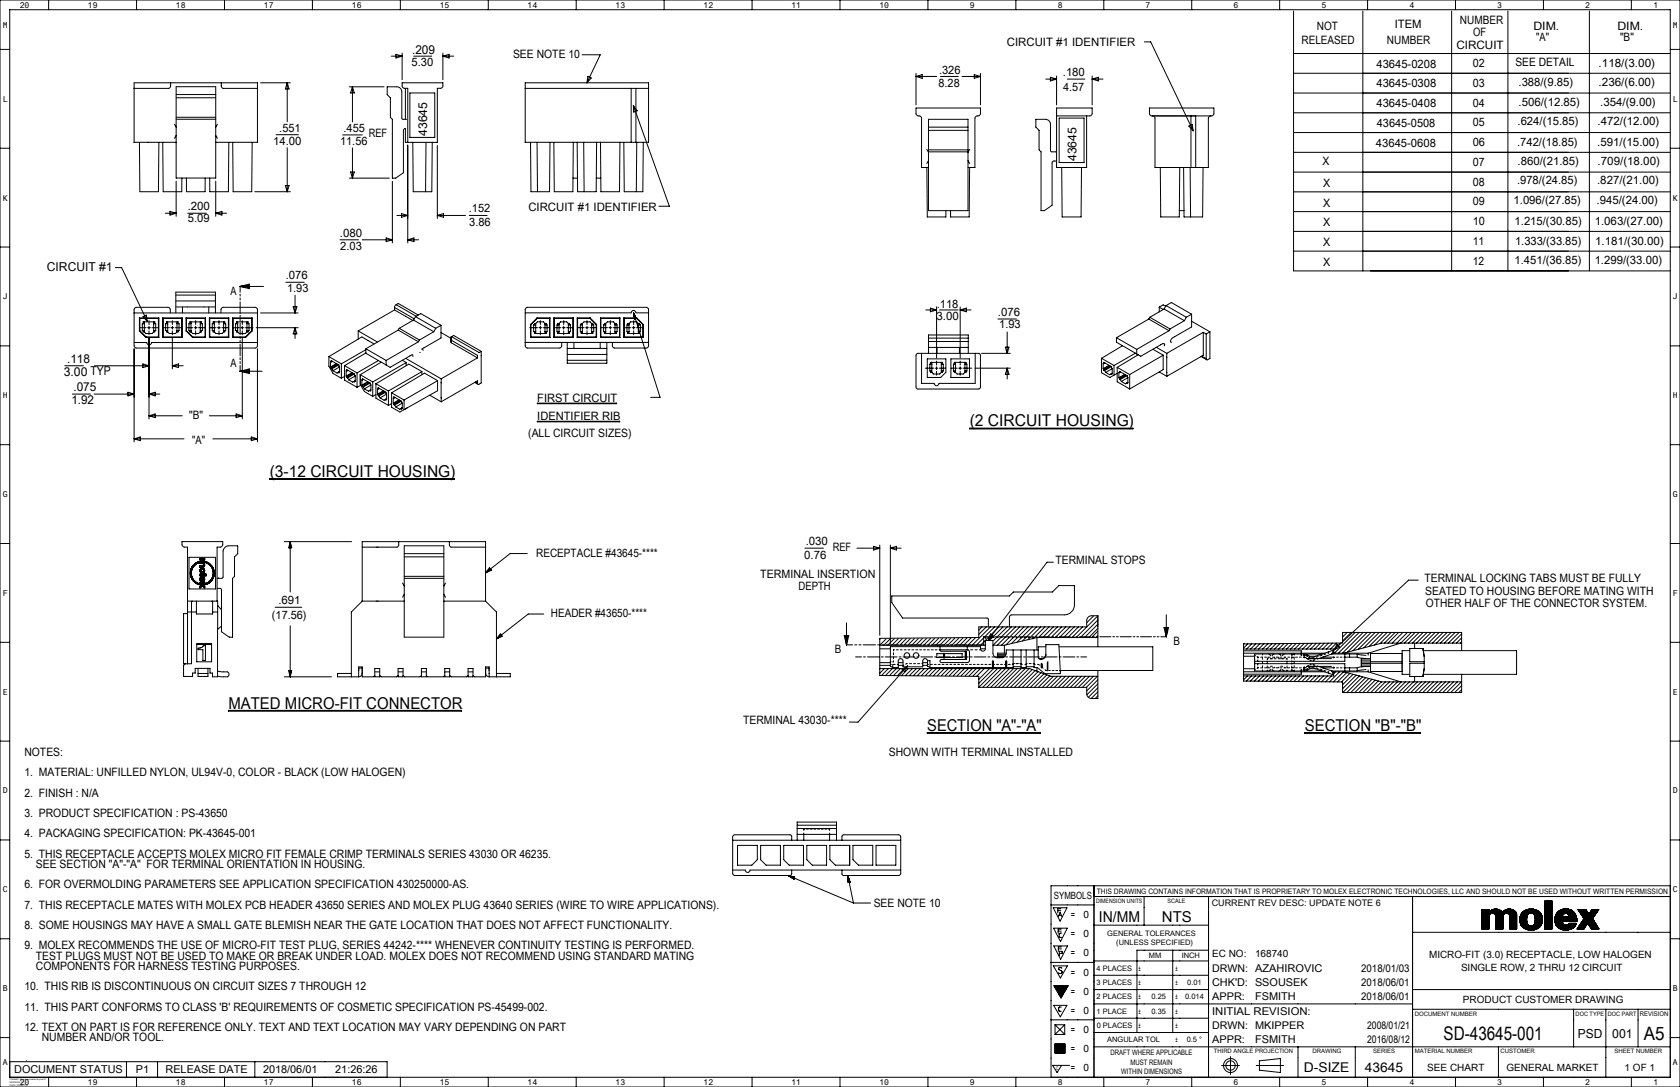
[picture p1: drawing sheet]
<svg xmlns="http://www.w3.org/2000/svg" width="864mm" height="559mm" viewBox="0 0 864 559" stroke-linecap="round" stroke-linejoin="round" font-family="sans-serif">
<g fill="none" stroke="#000" stroke-width=".51">
<path d="M0 0h864v559h-864zM25 0v5M70 0v5M115 0v5M161 0v5M206 0v5M251 0v5M296 0v5M341 0v5M387 0v5M432 0v5M477 0v5"/>
<path d="M522 0v5M567 0v5M613 0v5M658 0v5M703 0v5M748 0v5M793 0v5M839 0v5M5 5h854v549h-854zM665 6v133h194M701 6v133M746 6v133"/>
<path d="M775 6v133M817 6v133M0 25h5M201 29h6M204 28l3 1-3 1zM207 27v14M213 29h9M228 29h5M228 29l3-1v2zM228 27v14M299 28h10l-7 15M302 39l2 1-2 3z"/>
<path d="M471 38v16M471 39h11M471 39l3-1v2zM483 39h10M495 39h9M501 38l3 1-3 1zM504 38v16M540 40l3 1-3 1zM543 39v15M561 39v15M588 22h4l21 45M665 38h194"/>
<path d="M665 28h194M859 25h5M88 43v2h-1h-18M91 45h20v47h-20zM91 50h20M91 49h20M114 43v2h1h17M134 43h15M148 43v20M148 43l1 3h-2zM180 45h17M181 45l1 3h-2z"/>
<path d="M181 45v18M208 45v16M211 48h12v23h-12zM270 43h63v30h-63zM270 45h63M324 45v28M326 54l18 52h-5M326 54l2 3-2 1zM327 45v28M538 41h5M543 60h18v-1v-3h-18v30h16v-26M549 41h9"/>
<path d="M561 41h6M561 41l4-1v2zM591 56h33v2l-1 2h-31l-1-1zM593 60l1 1v25h27v-25l1-1M612 60v26M615 60v26M665 58h193M665 48h193M0 76h5M72 73v26h9l1-26M84 73v26h9v-7M90 64l1 1"/>
<path d="M91 73h-22v-30h63v30h-21M91 61h20M91 60h20M91 70l-1 1M111 70l1 1M112 64l-1 1M118 73l-1 26h-9v-7M120 73v26h9l1-26M142 69h11M148 76v23M176 69h10M181 76v16"/>
<path d="M209 61h-2l-1-15-1-1h-6v4l2 1v10l1 1v31h1l4-3 1-23v7h17v-28h2l1-2h-21v2h3v28M210 73h.1M210 75v50M212 73v26h10v-26M212 73h.1M219 73v26M222 73h.1M225 75v37M273 73v26h9l1-26M276 73v26M295 73l-1 26h-9v-26M297 73v26h9l1-26"/>
<path d="M300 73v26M309 73v26h9l1-26M321 73v26h9l1-26M327 73v26M476 77l1 1M477 78h21M477 61h21v47h-21zM477 65h21M477 67h21M477 77h21M498 77v1M543 78h-3v-14l-1-2-1-1h-6v4l2 2v10l1 1v30h2l4-2v-22v-1h2"/>
<path d="M543 76h.1M544 61h13v23h-13zM611 65l2-1v3zM665 78h193M665 68h193M859 76h5M91 93v18M96 92v7h9v-7M111 93v18M131 99h18M147 95h2l-1 4zM180 92h20"/>
<path d="M180 88h2l-1 4zM202 93v32M295 92h2M307 92h2M476 86l1 26h9v-4M477 86h-3v-25l-1-1-2-1v-3h33v3l-2 1-1 1v25h-3M477 83l-1 1M498 83v1M498 86v26h-9v-4M546 86v26h10v-26M596 86l1 26h9v-26M608 86l1 26h9v-26"/>
<path d="M612 86v26M665 99h193M665 88h194M85 110h6M87 109l4 1-4 1zM96 110h10M111 110h5M111 110l3-1v2zM204 111h6M206 110l4 1-4 1zM225 111h14M225 111l3-1v2z"/>
<path d="M241 111h9M606 108h3M665 119h194M665 109h194M0 127h5M59 138h4l13 27M175 123h9M186 123h16M199 122l3 1-3 1zM210 123h5M210 123l3-1v2zM665 129h194"/>
<path d="M859 127h5M90 158h21M90 155h21M90 152h21M94 158v3M96 158h.1M105 158h.1M107 158v3M123 147l5 1v-1M123 147h12M123 147v3M123 151v1"/>
<path d="M123 153v1M123 155v6M128 147v1l-5-1M128 147v-1l-5 1M128 147h-5M147 145h9M151 158h2l-1 3zM152 152v9M203 159l9 6M203 159v-1l10 6M203 159l-19 11M204 157l-1 1"/>
<path d="M204 157l1-1 10 6M204 157l10 6M476 159h5M478 158l3 1-3 1zM481 158v26M483 159h9M494 158v26M494 159l3-1v2zM494 159h5M596 158v2M598 159l11 6M598 159l-7 4"/>
<path d="M599 157h-1l-2 1 2 1M599 157l-1 2M599 157l3-1 11 6M599 157l11 6M0 178h5M69 176h6a1.2 1.2 0 0 0 2 1 1.2 1.2 0 0 0 1-1h54M69 161h63M69 179v48M72 163h10M72 163v1M72 163v7M72 170l3 3"/>
<path d="M72 164h9M72 164v6M72 170h.1M72 168h3M74 163l1-1 1 3zM74 170v1M74 166v-1h6v1M74 171h1h3h1M74 166h-1v4h1M74 165v6M75 173h7M75 173h6"/>
<path d="M75 173h.1M76 168h1M77 165v2M77 168v1M77 170v2M77 174v41M78 168h3M79 166h1v4h-1M79 165v6M80 170v1h-1M81 164v9M81 173h1"/>
<path d="M82 163l-1 1M82 163v10M84 173h10M84 163h10M84 163v10M84 163v1M84 173h9M84 164h9M84 164v9M84 173h.1M84 168h3M86 170v1"/>
<path d="M86 166v-1h6v1M86 171h1h3h1M86 166h-1v4h1M86 165v6M88 161l-1-2-1-1h-17v1v19l1 1h61l1-1v-19v-1h-17l-1 1v2M88 168h1M89 165v2M89 168v1M89 170v2M89 174v16M90 168h3M90 161v-11h21v11"/>
<path d="M91 166h1v4h-1M91 165v6M92 170v1h-1M93 164v9M93 173h1M94 163v10M94 163l-1 1M96 163h10M96 170l3 3M96 163v1M96 163v7M96 164h9"/>
<path d="M96 170h.1M96 164v6M96 168h3M98 170v1M98 166v-1h6v1M98 171h1h3h1M98 166h-1v4h1M98 165v6M99 173h.1M100 168h1M101 165v2M101 168v1"/>
<path d="M101 170v2M102 168h3M103 166h1v4h-1M103 165v6M104 170v1h-1M105 164v9h-6M106 163v10h-7M106 163l-1 1M108 173h10M108 163h10M108 163v1M108 163v10"/>
<path d="M108 173h9M108 164h9M108 164v9M108 173h.1M108 168h3M110 170v1M110 166v-1h6v1M110 171h1h3h1M110 166h-1v4h1M110 165v6M112 168h1M113 165v2"/>
<path d="M113 168v1M113 170v2M114 168h3M115 166h1v4h-1M115 165v6M116 170v1h-1M117 164v9M117 173h1M118 163l-1 1M118 163v10M120 163v10M120 173h6"/>
<path d="M120 163h10M120 163v1M120 164h9M120 164v9M120 173h.1M120 168h3M122 170v1M122 166v-1h6v1M122 165v6M122 171h1h3h1M122 166h-1v4h1M123 162v1"/>
<path d="M123 164v1M123 166v6M123 173v1M123 175v1M123 177v6M124 168h1M125 165v2M125 168v1M125 170v2M125 174v41M126 168h4M126 173h.1"/>
<path d="M127 166h1v4h-1M127 165v6M128 170v1h-1M129 170h1M129 170l-3 3M129 164v6M130 170l-4 3M130 163v7M130 163l-1 1M132 168h21M132 179v48M134 161h19"/>
<path d="M152 168v6M152 168l1 4h-2zM184 170l10 6M184 170v4M188 179v3l13 7 11-7v1M188 179l10 6M188 180l-13 7M189 175h.1M192 177l-6-4-17 10M205 170l-17 9M205 170l10 6M205 169v1"/>
<path d="M205 169l11 6M209 163h.1M213 165l-8 4M213 165l10 6M214 163l-1 2M214 163l2-2 11 6M214 163l10 6M215 176l-17 9M216 175l-1 1M223 171l-7 4M224 169l-1 2M227 167v7l-10 5 1 1"/>
<path d="M227 167l-3 2M227 171l5 3M232 174h.1M232 174v2l13 8M232 174v1M232 173v1M232 175h.1M232 173h.1M232 175l13 8v1M232 175v1M232 173l1-1 14 9h-1zM270 161h54a1.2 1.2 0 0 1 2-1 1.2 1.2 0 0 1 1 1h6"/>
<path d="M270 176h63M272 168h4M273 167h.1M273 173h10M273 167v6M273 173h9M273 173h.1M275 171h6M275 167h-1v4h1M275 166v1M275 166l1-1h3l1 1M275 166v5"/>
<path d="M276 163v1M276 163l-3 4M276 163h7M276 164l-3 3M276 164h6M277 168h2M278 165v2M278 168v1M278 170v2M279 168h3M280 167h1v4h-1M280 166h1v1"/>
<path d="M280 166v5M282 173h1M282 164v9M283 163v10M283 163l-1 1M285 163v1M285 173h10M285 163h10M285 163v10M285 173h9M285 164h9M285 173h.1"/>
<path d="M285 164v9M285 168h3M287 171h6M287 167h-1v4h1M287 166v1M287 166l1-1h3l1 1M287 166v5M289 176v2l-1 1h-18v-1v-20h1h61h1v20v1h-17l-1-1v-2M289 168h1M290 165v2M290 168v1M290 170v2"/>
<path d="M291 168h3M292 176v11h20v-11M292 179h20M292 167h1v4h-1M292 166h1v1M292 166v5M294 173h1M294 164v9M295 163v10M295 163l-1 1M295 176v3M297 173h10"/>
<path d="M297 173h9M297 173h.1M297 168h3M297 179h.1M299 171h6M299 167h-1v4h1M299 166v1M299 166l1-1h3l1 1M299 166v5M301 168h1M302 165v2M302 168v1"/>
<path d="M302 170v2M303 168h3M303 164l3 3M303 164h-6v9M303 163l4 4M303 163v1M303 163h-6v10M304 167h1v4h-1M304 166h1v1M304 166v5M306 179h.1M306 173h1"/>
<path d="M306 167v6M307 167h-1M307 167v6M309 176v3M309 163v10M309 173h10M309 163h10M309 163v1M309 173h9M309 164h9M309 173h.1M309 164v9"/>
<path d="M309 168h3M311 171h6M311 167h-1v4h1M311 166v1M311 166l1-1h3l1 1M311 166v5M313 168h1M314 165v2M314 168v1M314 170v2M315 168h3M316 167h1v4h-1"/>
<path d="M316 166h1v1M316 166v5M318 173h1M318 164v9M319 163v10M319 163l-1 1M321 163v10M321 173h10M321 163h6M321 163v1M321 173h9M321 164h6"/>
<path d="M321 173h.1M321 164v9M321 168h3M323 171h6M323 167h-1v4h1M323 166v1M323 166l1-1h3l1 1M323 166v5M325 168h1M326 161v3M326 161l1 3M326 161l13 43h-5"/>
<path d="M326 165v2M326 168v1M326 170v2M326 162v2M326 164h.1M326 162l1 2M327 164h.1M327 164h-1M327 168h3M327 164l3 3M327 163l4 4M327 163v1"/>
<path d="M328 167h1v4h-1M328 166h1v1M328 166v5M330 173h1M330 167v6M331 167v6M331 167h-1M477 179h21M477 174h21M477 176h21M482 179v3M493 179v3"/>
<path d="M513 164h9M517 178h2l-1 4zM518 171v11M574 174v2l12 7 12-6h1l-1 1M574 174l10 6M577 178l-11 6M584 180v2M591 164l-17 10M591 164l10 6M591 163v1M591 163l10 6M593 180l5 3"/>
<path d="M594 179l6 3M601 170l-17 10M601 169v1M602 176h.1M609 165l-8 4M610 163l-1 2M613 162v6l-10 6-1 2M613 162l-3 1M613 165l9 6M619 171l-19 11M619 171l1 1M619 171v12l-19 10"/>
<path d="M620 172v12M622 171v13l-1 1-1-1M622 171l-2 1M859 178h5M33 188h10M49 188h28M73 187l4 1-4 1zM89 188h5M89 188l3-1v2zM123 191h12M123 191h5M123 184v1"/>
<path d="M123 186v1M123 188v3M128 190l-5 1M128 190v2l-5-1M169 183l6 4M169 183v5l2 4 4 2M170 189h.1M170 186v-1l4 3 1 1M170 186v3M170 189l1 1M171 190v1M171 186h-1"/>
<path d="M171 191l2 1 1-1M173 187l-3 2M174 187l-4 2M174 188l-3 2M174 191v1v-1M174 191h.1M175 189l-1 2M175 191h-1M175 189l-4 2M175 187v7M177 188l7 4M177 188v7l7 4"/>
<path d="M177 194h-2M178 193h.1M178 191v-1l4 2 1 1M178 193v1M178 191v2M178 194h1M179 194v1M179 190l-1 1M179 195l2 1h1M181 192l-3 1M182 192l-4 2M182 192l-3 2"/>
<path d="M182 196h.1M183 193l-1 3M183 193l-4 2M183 196h-1M184 192v7M185 193l7 3M185 193v5l2 3 5 3M185 198l-1 1M186 198h.1M186 195l4 2v3M186 199h1M186 195v3"/>
<path d="M186 198v1M187 199v1M187 195h-1M187 200l2 1h1M188 181l-11 7M189 196l-3 2M190 197l-4 2M190 197l-3 2M191 198l-4 2M192 196v8M193 197l7 4M193 197v8l7 3"/>
<path d="M195 185l-11 7M195 200h-1M196 186l-11 7M198 185v3M207 185l2 1M209 184l18 11M209 186l-17 10M209 186v2M216 181h.1M217 191v2M217 191l-17 10M217 191l-7-4-17 10"/>
<path d="M225 196l-7-4-17 10M227 195v12M227 197h.1M244 197l2 1M244 196l1 1M245 197v-1l-18 11M245 184l-18 11M247 181v16l-1 1-1-1M292 185h20M292 182h20M471 182h32l1 1v16l-1 1h-32v-1zM474 182v15h6a1.2 1.2 0 0 0 1 1 1.2 1.2 0 0 0 2-1h18v-15"/>
<path d="M476 189h4M477 184h9v7l-2 3h-7zM477 182v-10h21v10M478 187v-1h6v1M478 191h1M479 191l1 1h3l1-1M479 186v5M479 187h-1v4h1M481 189h1M481 186v2M481 189v1M481 191v2"/>
<path d="M483 189h3M484 187h1v4h-1M484 186v5M484 191h.1M489 184h9v10h-9zM489 189h3M491 187v-1h6v1M491 191h.1M491 191l1 1h3l1-1M491 187h-1v4h1M491 186v5M493 189h1"/>
<path d="M494 186v2M494 189v1M494 191v2M495 189h5M496 187h1v4h-1M496 186v5M497 191h-1M501 189h18M505 182h14M518 189v6M518 189l1 3h-2zM566 184v8l5 2 3-2"/>
<path d="M566 184l7 4M567 190h.1M567 190h1M567 187v-1l4 3v3M567 187v3M568 190v1M568 187h-1M568 191l2 2 1-1M570 188l-3 2M571 188l-4 2M571 188l-3 2M571 192v1v-1"/>
<path d="M571 192h.1M572 192h-1M572 190l-4 1M573 188v5M574 189v7l7 4M574 189l7 4M575 194h.1M575 192v2M575 192v-1l4 2M575 194v1M575 195h1M576 195v1"/>
<path d="M576 191l-1 1M576 196l3 1M578 192l-3 2M578 193l-3 1M579 193l-4 2M579 193l-3 2M579 193l1 1M579 197h.1M580 194l-1 3M580 197h-1M580 194l-4 2M581 193v7"/>
<path d="M584 182l-11 6M585 182l-11 7M596 191l4 2M598 183l-17 10M598 183v7l-17 10M600 182v11M600 184h.1M600 191h.1M617 183l3 2M618 183l2 1M37 203h9M48 203h21"/>
<path d="M66 202l3 1-3 1zM77 214h17M77 214l3-1v2zM77 203l3-1v2zM77 203h5M108 214h17M121 213l4 1-4 1zM190 200v1M191 200h-1M193 203l-1 1M194 203h.1M194 203l1 1"/>
<path d="M194 200v-1l4 3 1 1M194 200v3M195 204v1M195 205l2 1 1-1M197 201l-3 2M198 201l-4 2M198 202l-3 2M198 205v1v-1M199 203l-4 2M199 205h-1M199 203l-1 2M200 201v7"/>
<path d="M201 202l7 4M201 202v7l5 3 19-11v-5l-17 10M201 207l-1 1M202 207h.1M202 205v-1l4 2 1 1M202 205v2M202 207v1M202 208h1M203 208v1M203 204l-1 1M203 209l3 1M205 206l-3 1"/>
<path d="M206 206l-4 2M206 206l-3 2M207 207v3h-1M207 207l-4 2M207 210h-1M208 206v5M221 203l6 4M227 205h.1M276 207l41 1zM276 217h43zM0 229h5M69 226h26"/>
<path d="M69 226l3-1v2zM109 226h23M129 225l3 1-3 1zM498 220h84v1h-84zM859 229h5M139 246h95h-95zM0 279h5M146 278h35M149 278v26M149 278l1 4M149 278v4zM149 278l-1 4h2"/>
<path d="M205 278v3h-1h-18M231 278v3h1h18M859 279h5M97 287h14v16h-14zM98 295h.1M98 295v1M98 294v1M98 295l1 1M98 294h.1M98 296h1M98 296l1 1M98 293v1v-1"/>
<path d="M98 293h.1M98 293h1M98 297l4 3M98 292l1 1-1-1M98 292h1M99 292h.1M99 298l2 2M99 291v1M99 298l1 1M99 291h1M99 291h.1M100 290h.1"/>
<path d="M100 291v-1v1M100 290h1M101 289h1M101 290h-1h1M101 299l1 2M102 300h.1M102 289h.1M102 289a6 6 0 0 0-4 6 6 6 0 0 0 4 6M102 289a6 6 0 0 0-4 6 6 6 0 0 0 4 5v1M103 295l1 1M103 295v1M103 296h.1"/>
<path d="M103 289v1M103 291l1 1M103 291v1M103 299l2 3M103 300l2 2M103 287h2M103 288h1M103 292h1M103 287v1M103 290h1M103 289h1M103 295h3"/>
<path d="M103 296h3M103 288h.1M103 289l1 1M103 290h.1M103 292h.1M103 298l1 1M103 294l1 1M103 293v1M103 287l1 1-1-1M103 297v1M103 293h.1M103 297h.1"/>
<path d="M103 299h.1M103 287l1 1M103 292v1M103 297h1M103 297l1 1M103 292l1 1M103 297l1 2M103 296l1 1M104 298h-1l1 1M104 298v1M104 292l1 2M104 295l1 1"/>
<path d="M104 291v1M104 296l1 2M104 292l-1-1 1 1M104 291h1M104 292l1 1M104 297v1M104 298l1 1-1-1M104 298l1 1M104 299h.1M104 289l1 1M104 293l-1-1 1 1M104 294l1 1"/>
<path d="M104 287l1 1M104 296l1 1M104 290v1h-1M104 288h1l-1 1M104 289h1h-1M104 294h1h-1M104 288v-1l1 2M104 289h1M104 290v-1l1 2M104 295l-1-2 1 2M105 291h.1M105 297v1"/>
<path d="M105 294h.1M105 297h.1M105 292h.1M105 289h.1M105 298v1M105 293v1M105 290v1M105 288v1M105 295l1 1M105 298h.1M105 300h.1M105 287v1"/>
<path d="M105 287h.1M105 299v1M105 299h.1M105 289v-1v1M105 288v2a1.1 1.1 0 0 1 0 1 1.1 1.1 0 0 1-1 1M106 289a6 6 0 0 1 4 6 6 6 0 0 1-4 5M106 289a6 6 0 0 1 4 6 6 6 0 0 1-4 6M106 289h.1M106 300h.1M106 295v1M106 295h.1M106 289l4 4"/>
<path d="M106 300h1M106 289l1 1M106 289l4 3M107 300h-1M107 300h.1M107 289l2 3M107 299v1v-1M107 299l1 1M107 299h1M108 299h-1M108 299h.1M108 298v1"/>
<path d="M108 298l1 1M109 298h.1M109 292l1 1M109 297v1M109 297v1v-1M109 293l1 1M109 296l1 1M109 296l1 1-1-1M109 296h1M110 296h.1M110 294h.1M110 294v1"/>
<path d="M110 295v1M110 295h.1M110 297h-1h1M112 297h2h1v-15l2-1h5v4l-1 1v10l-1 1v31h-2l-4-3v-22l-1-1h-1M193 281h2M207 300l1 1M208 297h20M208 281h20v47h-20zM208 285h20M208 286h20M208 296h20M229 300l-1 1"/>
<path d="M252 292l-2 2M252 292l1 1-3 1M252 293l-2 1M271 285h-9l-12 9M414 282h9M440 282h12M449 281l3 1-3 1zM452 280v47M458 280v51M458 282h5M458 282l3-1v2zM541 289h-3l-30 40"/>
<path d="M729 298h-5l-38 36M96 309h16v39h-3v-2h-1v-2h-8v2h-1v2h-5v-6l1-1M96 315h5M98 309v32h-4v-26h2M99 309h.1M101 309v7h8v-7M103 301v1M103 302h.1M103 301h1l-1-2 1 1 1-1-1 2 1 1M103 302l1-1 1 1M103 301h1M104 301h-1v1"/>
<path d="M104 300l1 2M104 300l1 1M105 300h-1h1M106 300v1M106 301h.1M109 309h.1M109 315h3M112 309h.1M112 309v-28h2v-3h-20v3h2v60M112 311l2 3M141 312h14M186 309l-5 6v33"/>
<path d="M186 309v-31h64v31M186 309h22M208 306l-1 1M228 309h22M228 306l1 1M250 309l5 6v33M279 316h-7l-17 12M562 317l-3 3M564 317h-3h-2v5h-56v6h-51v19l51 1v5M564 319l-9 9M564 317v15M564 317l-11 11"/>
<path d="M600 316v11M0 330h5M101 331h8v9h-8zM102 333l4-1v8h-2v-6h-2zM114 322l-2 2M149 322v26M257 326l-2 2M257 326l1 1-3 1M258 326l-3 2M435 327h-1l1 5M435 327v5M435 327h1l-1 4"/>
<path d="M435 332h3M435 327h1l-1 5zM435 320v12M439 332h1M440 338h3M442 332h1M444 332h6M444 338h1M446 338h6M451 332h1M452 334h6M453 328l-1 1"/>
<path d="M453 338h1M453 332h1M455 338h6M455 332h7M456 328l-4 4h54M458 328l-4 4M459 340h.1M459 336v1M459 338v1M460 328l-4 4M460 334l-1 1M461 334h1"/>
<path d="M462 328l-4 4M462 338h1M463 334h1M463 332h1M464 328l-4 4M464 338h6M465 334h1M465 332h1M466 328l-3 4M467 334h1M467 332h7M468 328l-3 4"/>
<path d="M469 334h1M470 328l-3 4M471 334h1M471 338h1M472 328l-3 4M473 334h1M473 338h6M474 328l-3 4M475 332h1M475 334h1M476 328l-3 4M477 334h1"/>
<path d="M477 340h1v3M477 332h1M478 328l-3 4M479 334h1M479 332h6M480 328l-3 4M480 338h1M481 334h1M482 336h13v2h-13zM482 332h.1M482 338h7M482 328l-3 4"/>
<path d="M483 334h15M483 332v2l1 1h13v4h-13a.8 .8 0 0 0-1 1 .8 .8 0 0 0 1 1l14-1v-5l-1-1v-2M485 328l-4 4M485 336v2M485 336v3M486 336v2M486 332h1M487 328l-4 4M489 332h1M489 328l-4 4M490 338h1M491 332h6"/>
<path d="M491 328l-4 4M492 338h6M493 328l-4 4M495 328l-4 4M496 335v4M496 335h.1M496 336v1M496 339h.1M497 335v4M497 328l-4 4M498 332h1M499 338h1"/>
<path d="M499 334h1M499 328l-4 4M500 332h1M501 338h6M501 334h1M502 328l-4 4M503 334h1M504 334a1.2 1.2 0 0 0 1 1 1.2 1.2 0 0 0 1-1M504 334h2M504 334v-2h-46v10l1 1M505 322l-2 2M506 330v2h-4"/>
<path d="M506 329h.1M506 330h.1M506 334v-5h4v7l1 2h2M507 322l-4 4M507 328h-1M508 338h1M508 328h1M508 327h-2v1M509 322l-9 10M509 326l2 1-3 2zM509 327h1M510 338h6"/>
<path d="M510 328h1M510 340v3M510 339v4M511 340v3M511 322l-9 10M511 327h1M512 328h1M513 337h4M513 327h6M513 322l-9 10M514 328h1M516 322l-7 7"/>
<path d="M516 328h1M516 332v4M516 332l17-4v6M517 340v3M517 338h1M517 336l-1 2h-3M517 336h-4v2M517 339v4M518 340v3M518 322l-7 7M518 328h1M519 322v-5l1-1h27a5 5 0 0 0 5-5v-10h-8l-3 3h-20l-2 2h-61v4l6 8h43h1v4"/>
<path d="M519 338h6M520 327h1M520 322l-10 10h6M520 328h1M521 334v9h-43M522 327h1M522 322l-9 10M522 328h1M524 327h5M524 322l-9 10M524 328h1M525 334v9h3v-9"/>
<path d="M526 338h1M526 322l-9 10M526 328h1M528 338h6M528 328h1M529 322l-9 9M530 327h1M530 328h2M531 322l-8 8M532 327h1M533 328h31M533 322l-7 8"/>
<path d="M534 334h-17v2M534 327h6M535 322l-7 7M535 338h1M537 322l-6 6M537 338h6M538 332h-4v6a2.1 2.1 0 0 0 2 1 2.1 2.1 0 0 0 2-3v-5h6l1 15h-8l-4-3h-1v-9M538 337a2.1 2.1 0 0 1-2 2 2.1 2.1 0 0 1-2-1M539 322l-5 6M541 327h1M541 322l-5 6M543 327h1"/>
<path d="M544 322l-6 6M544 332h49v13h-48M544 338h1M545 327h5M546 322l-6 6M546 338h7M548 322l-6 6M550 322l-5 6M551 327h1M552 322l-5 6M553 327h1M554 338h1"/>
<path d="M554 322l-5 6M555 327h6M556 338h3M557 322l-6 6M562 327h1M563 327h1M564 321l-7 7M564 323l-4 5M564 324l-3 4M564 327l-1 1M565 327h6M572 327h1"/>
<path d="M574 327h1M576 327h6M582 327h1M584 327h1M586 327h6M593 327h1M595 327h1M597 327h3M599 323h-1l2 4M599 323l1 4M599 323h2l-1 4M600 323v4z"/>
<path d="M639 334h47v2M639 335h30v1M639 336h42M639 337h6M640 331h-1M641 331l-2 2M643 331l-2 3M645 337h.1M646 331l-3 3M646 338h1M647 338h.1M647 339v1"/>
<path d="M648 331l-3 3M648 338h1v1M649 336v1M650 331l-3 3M650 338h1M652 338h.1M652 331l-3 3M652 339h-1M652 338h1M652 336h.1M653 336h.1M653 336v1"/>
<path d="M653 339h1zM654 331l-3 3M654 338h1M655 336l-1 1M655 336h.1M655 339h1M655 338h.1M656 331l-3 3M656 338h1M657 339h1M657 336h1M658 336l1 1"/>
<path d="M658 338h1M658 331l-3 3M658 339h1M659 339h1M660 336l-1 1M660 336h.1M660 338h1M660 331l-3 3M661 338h-1M661 339h1M662 338h1M662 331l-3 3"/>
<path d="M664 336v1M664 340h.1M664 331l-3 3M664 337h.1M665 338h-1v1M665 336v1M665 338v1M666 338h1M666 331l-3 3M668 338h1M668 331l-3 3M669 337h.1"/>
<path d="M669 336h.1M670 338h.1M670 337h1M670 331l-2 3M671 338l1 1M671 337h1M672 339h12M672 337h.1M672 339h.1M673 331l-3 3M673 338h.1M673 337h3"/>
<path d="M673 339h1M675 331l-3 3M676 338h-2M676 339h-1M677 331l-3 3M678 338h-1M679 331l-3 3M680 337h-1M680 336h-35v9h35M680 338h6M681 331l-3 3M682 336l-1 1"/>
<path d="M683 331l-3 3M683 335h.1M683 336h.1M685 336v-2l-11 4-4-2v2M685 336l-8 3M685 336h13M685 336h18M685 331l-3 3M686 338h.1M687 331l-3 3M687 338h1M687 331l2 2-3 1z"/>
<path d="M689 338h1M689 331l-3 3M690 331h-51v19l51 1v5M690 330v-5h61v9M690 325h.1M691 338h7M691 336v4h-46M692 325l-2 2M694 336v2M695 325l-5 5M697 325l-11 11M698 336v2"/>
<path d="M698 338l4 1M698 336l4 1M699 325l-11 11M700 339h4M701 325l-11 11M703 325l-10 10M703 336v1M704 339h-4v4h4M705 325l-10 10M707 325l-9 9M709 325l-8 8M711 325l-7 7"/>
<path d="M713 325l-6 7M715 325l-6 6M717 325l-5 6M719 325l-6 6M721 336h-17v9h17M721 325l-5 6M723 325l-5 6M725 334h-4v13h4M726 325l-6 6-17 5M727 331v2M727 325l-5 6M729 325l-5 6"/>
<path d="M732 325l-6 6M732 334h48v13h-48M734 325l-6 6M736 325l-6 6M738 325l-6 6M740 325l-6 6M742 325l-6 6M744 325l-6 6M746 325l-6 6M748 325l-6 6M750 325l-5 6M751 331h-41l-19 5"/>
<path d="M751 328l-2 3M751 330v1M751 326l-4 5M859 330h5M102 344v4h5v-4M102 346h5M112 345h5a1.4 1.4 0 0 1 1 2 1.4 1.4 0 0 1-1 1h-5M146 348h24M149 345h-1l1 3M149 345v3M149 345h1l-1 3M149 345v3z"/>
<path d="M181 346h-8v2h11M184 344v1M184 343h2M186 346v1l-2 1M193 347l-1 1h-6v-5h-2v5M193 344h2v4h-2zM193 345h2M205 347l-1 1h-8l-1-1M205 344h2v4h-2zM205 345h2M217 347l-1 1h-8l-1-1M217 344h2v4h-2z"/>
<path d="M217 346h.1M217 345h2M229 344h2v4h-2zM229 347l-1 1h-8l-1-1M229 346h.1M229 345h2M241 347l-1 1h-8l-1-1M241 344h2v4h-2zM241 345h2M243 347l1 1h6v-5h1v5M250 346v1l1 1M250 343h1"/>
<path d="M251 344v1M255 346h7v2h-11M452 342h6M452 341h6M453 344h76l11 4h24M455 344l-3 2M457 344l-4 3M458 340h.1M458 342h.1M459 344l-4 3M459 343h3v-3a1.2 1.2 0 0 1 1-1 1.2 1.2 0 0 1 1 1v3h10v-3a1.2 1.2 0 0 1 2-1 1.2 1.2 0 0 1 1 1v2l1 1M459 342v1"/>
<path d="M459 342h1M461 344l-4 3M461 342h1M462 342h2M462 341h2M463 344l-4 3M464 344l3-2-2 3zM465 342h-1M465 344l-3 3M466 341h.1M467 342l-26 29h-4M467 344l-3 3"/>
<path d="M468 341h1M469 344l-3 3M470 341h1M471 344l-3 3M472 341h1M473 344l-3 3M474 341h.1M474 342h3M474 341h3M475 344l-3 3M477 342h.1M477 344l-3 3"/>
<path d="M478 342h1M479 344l-3 3M480 342h1M481 344l-3 3M482 342h1M483 344l-3 3M484 342h1M485 344l-3 3M486 342h1M488 344l-4 3M488 342h1M490 344l-4 3"/>
<path d="M490 342h1M492 344l-4 3M492 342h1M494 344l-4 3M494 342h1M496 344l-4 3M496 342h1M498 344l-4 3M498 342h1M500 344l-4 3M500 342h1M502 344l-4 3"/>
<path d="M502 342h1M503 353h56v5l2 1M504 344l-4 3M504 342h1M506 344l-4 4M506 342h1M508 342h1M509 344l-6 5M510 342h1M511 344l-8 7M512 342h1M513 344l-10 9"/>
<path d="M514 342h1M515 344l-10 9M516 342h1M516 343v1M517 344l-10 9M518 342h1M519 344l-10 9M520 342h1M521 343h4M521 341h.1M521 344l-10 9M522 341h1"/>
<path d="M523 344l-10 9M524 341h1M525 342h1M525 344l-10 9M527 342h1M527 344l-10 9M528 343h4M528 341h.1M529 341h1M529 344l-10 9M531 344l-10 9M531 341h1"/>
<path d="M532 342h.1M532 345l-9 8M533 343v2M533 342h1M534 345l-8 8M535 346l-7 7M535 341v2M535 343l1 1M536 341v2M537 346l-7 7M537 344l1 1M538 347l-6 6"/>
<path d="M538 341v4M539 340v4M539 345h1M540 347l-6 6M541 345h1M542 348l-6 5M543 345h1M544 348l-6 5M546 348l-6 5M548 348l-6 5M550 348l-6 5M552 348l-6 5"/>
<path d="M554 348l-6 5M556 348l-6 5M558 348l-6 5M560 348l-6 5M562 348l-6 5M564 348l-6 5M564 349l-5 6M564 345v14h-3M564 352l-5 5M564 354l-5 4M564 356l-3 3M564 358l-1 1"/>
<path d="M639 345h42M639 344h6M641 347l-2 3M643 347l-2 3M645 341h46v4M645 344h.1M645 347l-2 3M647 343h.1M647 341v1M647 343l-1 1M647 347l-2 3M649 342v1h-1"/>
<path d="M649 340v1M649 344v1M649 347l-2 3M650 343h1M651 340v1M651 342v1M651 344v1M652 347l-3 3M652 343h1M652 343h.1M652 345h.1M653 344v1"/>
<path d="M654 347l-3 3M654 344l1 1M654 343h1M654 343h-1M655 345h.1M655 343h.1M656 347l-3 3M657 343h-1M658 345h-1M658 347l-3 3M658 343h1M659 344l-1 1"/>
<path d="M659 344h1M659 343h-1M660 345h.1M660 347l-3 3M660 343h1M662 340v1M662 342v1M662 344v1M662 347l-3 3M662 343h1M664 347l-3 3M664 342v1h1"/>
<path d="M664 344h.1M664 341h.1M664 344v1M665 344v1M665 340v1M665 342v1M666 347l-3 3M666 343h1M668 343h1M668 347l-3 3M669 344h.1M669 345h.1"/>
<path d="M669 345v2h-30M670 343h.1M670 347l-3 3M670 343v2l4-2 11 4v-2M671 344h-1M672 344h-1M672 343h12M672 343h-1M672 347l-3 3M672 344h.1M672 342h.1M672 342v1"/>
<path d="M673 344h3M673 343h.1M674 342h-1M674 347l-3 3M674 343h2M675 342h1M676 347l-3 3M677 343l1 1M677 342l8 3M678 347l-3 3M679 344h1M680 343h6"/>
<path d="M680 347l-3 3M681 345h1M682 347l-3 3M683 345v1M683 346h.1M684 347l-3 3M685 345h13M685 345h18M685 351l6-6 19 6M686 345v2h-47M686 343h.1M686 345v1"/>
<path d="M687 343h1M689 345l-6 6M689 343h1M691 343h7M692 346l-4 5M694 343v2M694 346l-4 5M696 347l-6 5M697 347l-7 7M698 343v2M699 347l-9 9M700 340h4"/>
<path d="M700 342h4M700 348l-8 8M702 348l-8 8M702 343h-4M702 344l-4 1M703 345l17 6M703 344v1M704 349l-8 7M704 340h17M705 349l-7 7M707 350l-6 6M709 350l-6 6"/>
<path d="M710 351l-5 5M710 351h41M712 351l-5 5M714 351l-5 5M716 351l-5 5M718 351l-5 5M720 351l-5 5M721 341h-21M722 351l-5 5M725 351l-6 5M727 351l-6 5M727 348v3"/>
<path d="M729 351l-6 5M731 351l-6 5M732 340h-7v-7h6l1 4v7l-1 4h-6v-7h7M733 351l-6 5M735 351l-6 5M737 351l-6 5M739 351l-6 5M741 351l-6 5M743 351l-5 5M745 351l-5 5M747 351l-5 5M749 351l-5 5"/>
<path d="M751 351l-5 5M751 347v9h-61M751 352l-3 4M751 355l-1 1M117 365h120v1h-120zM477 377h58h-58zM671 377h59h-59zM0 381h5M859 381h5M0 432h5M377 432h86M379 435h10v7l-3 3h-7z"/>
<path d="M391 435h10v10h-7l-3-3zM403 435h10v10h-7l-3-3zM407 432v-2l-1-1h-28l-1 1v19v1h29h1v-3M410 432v-9h20v9M410 429h20M410 424h20M410 426h20M413 428v4M414 426l-1 1M415 426h1M415 435h10v10h-7l-3-3zM417 426h.1"/>
<path d="M418 426h1M420 426h1M422 426h1M424 426h1M426 426v1M426 428v4M427 435h10v10h-8l-2-3zM433 432v-2l1-1h29v1v19l-1 1h-28h-1v-3M438 435h11v10h-8l-3-3zM450 435h11v10h-11zM859 432h5M377 447h6a1.2 1.2 0 0 0 1 1 1.2 1.2 0 0 0 2-1h77"/>
<path d="M405 450l3 2M405 450l3 1v1M405 450l34 14M406 450l2 1M406 451l2 1M407 451l1 1M407 451h1M408 452h.1M436 450v4M436 450l1 3-1 1M436 450l3 14M436 451v3"/>
<path d="M436 453v1M436 451l1 2M437 452v1M562 455v99M859 455h-319v99M439 464h9M540 465h22M541 467h7l-3 7zM542 477h7l-4 7zM544 468h1M544 479h1M544 471l1-2 1 2"/>
<path d="M544 471h2M545 467h-1v2M545 478h-1v2M546 480h-2l1 2h1M562 461h297M562 476h59M588 461v15M621 461v93M726 479h133M726 461v93M762 478h3M762 468h.1"/>
<path d="M763 468h-1M763 468l-1 1M764 468l-2 2M765 468l-3 2M765 468l-3 3M765 478v-7a1.8 1.8 0 0 1 2-2 1.8 1.8 0 0 1 2 2v7M765 478h.1M765 477v1M765 477l-1 1M765 476l-1 2M765 476l-2 2M765 475l-2 3"/>
<path d="M765 474l-3 4M765 474l-3 3M765 473l-3 4M765 472l-3 4M765 472l-3 3M765 471l-3 4M765 468l1 1a5 5 0 0 1 6 0 5 5 0 0 1 7 0M765 468l-3 4M765 468h-3v10M766 468l-4 5M767 468l-5 5M768 467l-6 6"/>
<path d="M768 467l-6 7M769 467l-7 7M769 472l3-3-3 3M769 467l-2 3M769 467l-2 2M770 467l-3 2M770 467l-3 3M770 468l-2 2M771 468l-3 2M771 468l-2 2M771 468l-2 3M772 468l-3 3"/>
<path d="M772 469l-3 3M773 471a1.8 1.8 0 0 1 1-2 1.8 1.8 0 0 1 2 2M773 477l-1 1M773 476l-2 2M773 475l-3 3M773 474l-4 4M773 473l-4 4M773 473l-4 3M773 472l-4 4M773 471l-4 4M773 471v7h-4M773 470l-4 5"/>
<path d="M773 468l-4 5M774 468l-5 5M775 467l-6 6M775 467l-6 7M776 467l-7 7M776 467l-3 3M776 478h4M776 471v7M776 467l-2 3M777 467l-3 2M777 467l-2 2M777 468l-2 2"/>
<path d="M778 468l-3 2M778 468l-2 2M778 468l-2 3M779 468l-3 3M779 469l-3 2M779 469l1 1v8M779 469l-3 3M779 469l-3 4M780 470l-4 3M780 470l-4 4M780 477v1M780 477l-1 1"/>
<path d="M780 476l-2 2M780 475l-3 3M780 474l-4 4M780 474l-4 3M780 473l-4 4M780 473l-4 3M780 472l-4 4M780 472l-4 3M780 471l-4 4M780 471l-4 3M782 476l1 1M783 469h-1"/>
<path d="M784 468l-2 2M784 468l-2 3M785 468l-3 3M785 473l-3 3M785 472l-3 3M785 474l-3 2M785 474l-2 2M785 474l-2 3M785 471l-3 4M785 475l-2 2M785 468l-4 3M785 470l-4 4"/>
<path d="M785 475l-1 2M786 467l-5 5M786 476l-2 1 2-1M786 476l-2 1M786 476l-2 2M786 476l-1 2M787 467l-6 6M787 476l-2 2M787 469l2-1-2 1M788 467l-7 7M788 476l-2 2M788 467l-2 3"/>
<path d="M788 470l2-2-1 2M789 467l-2 2M789 471v1a2.4 2.4 0 0 1 0 3 2.4 2.4 0 0 1-4 0M789 471a2.2 2.2 0 0 0-3-1 2.2 2.2 0 0 0-1 2v3M789 468l-2 1M789 472l3-3-3 3M790 468l-2 1M790 468l-2 2M791 468l-2 2M791 468a6 6 0 0 0-8 0 6 6 0 0 0-1 8M791 468l1 2M791 469l-2 2"/>
<path d="M791 469l-2 2 2-2M792 469l-3 3M792 470l-3 3M792 470a6 6 0 0 1 0 6M792 476a7 7 0 0 1-9 1M792 476l-1 1M792 470l-3 4M792 475l-2 3M792 471l-3 3M793 471l-4 4M793 475l-3 3M793 471l-7 7"/>
<path d="M793 474l-4 4M793 472l-7 6M793 472l-6 6M793 474l-5 4M793 473l-5 5M793 473l-6 5M794 463h.1M795 463l-1 1M796 463l-2 2M797 463l-3 3M797 463l-3 4M798 473l-4 4"/>
<path d="M798 473l-4 3M798 472l-4 4M798 471l-4 4M798 471l-4 3M798 470l-4 4M798 469l-4 4M798 469l-4 3M798 468l-4 4M798 467l-4 4M798 466l-4 4M798 465l-4 4M798 464l-4 4"/>
<path d="M798 464l-4 3M798 463l-4 4M798 477v1M798 477l-1 1M798 476l-2 2M798 475l-2 3M798 475l-3 3M798 474l-4 4M798 463v15h-4M798 463h-4v15M799 472l1 4M800 476a5 5 0 0 0 4 2"/>
<path d="M801 468l-1 1M802 468l-2 2M803 468l-3 3M803 467l-3 4M803 474l-2 3M803 471l-3 4 3-4M803 474l-2 3 2-2M803 472l-3 3M803 470l-4 4M803 467l-4 4M804 475l-3 2M804 472l-4 3"/>
<path d="M804 470a1.8 1.8 0 0 1 2 0 1.8 1.8 0 0 1 1 2h-4zM804 467l-5 5M804 475l-2 2M804 472l-4 4M804 475l-2 3M805 476l-3 2M805 472l-5 4M805 467l-6 6M805 476l-2 2M806 467l-7 7M806 472l-5 4M806 472l-2 2"/>
<path d="M806 475l-3 3M806 467l-2 3M807 475h3M807 475l-2 1M807 475h-1M807 468l-3 2M807 468l-2 2M807 475l-4 3M807 475l-3 3M808 468l-2 2M808 475l-4 3M808 475l-3 3"/>
<path d="M809 469l-2 2M809 475l-4 3M809 469l-5 5M809 475l-3 3M809 469l-4 5M810 470l-4 4M810 475l-4 3M810 470a6 6 0 0 0-6-3 6 6 0 0 0-5 5M810 470l1 4h-8l1 1 1 1M810 476l-2 1M810 470l-3 4M810 475l-3 3"/>
<path d="M810 471l-3 3M810 475l-2 3M810 471l-2 3M810 475a5 5 0 0 1-6 3M810 472l-2 2M810 472l-1 2M811 472l-2 2M811 473l-2 1M811 473l-1 1M811 468l3 4M811 468h4M811 468h.1"/>
<path d="M812 468h-1M812 468h.1M813 468h-1M813 468l-1 1M813 471l3-3-3 3M814 468l-2 1 2-1M814 472l-3 6h3l2-4 2 4M814 468l-2 1M815 477l-1 1M815 468l-2 2M815 476l-1 2M815 468l2 2 1-2h4"/>
<path d="M816 475l-3 3M816 468l-3 3M816 469l-2 2M816 469l-2 3M816 470l-2 2M817 476l3-2-3 2M819 468h-1M819 472l3 6h-4M819 472l-3 3M819 472l-2 3M819 468l-2 1M819 473l-2 2"/>
<path d="M819 473l-2 3M819 468l-5 5M819 468l-6 6M819 474l-2 2M819 471l-6 7M820 468l-7 7M820 474l-3 3M820 474l-2 3M820 468l-8 7M820 475l-2 2 2-2M820 470l-7 8M820 468l-8 8"/>
<path d="M820 475l-2 2M820 475l-2 3M821 475l-3 3M821 478v-1v1M821 468l-10 9M821 476l-2 2M821 468l-10 10 10-10M821 469l-9 9M821 476l-1 2M821 477l-1 1M821 468l-10 10M821 468l-9 10"/>
<path d="M822 477l-1 1M822 468l-11 10M822 477v1M822 468l-10 10M822 468l-3 4M0 483h5M540 495h22M541 497h8l-4 6zM542 486h7l-4 7zM544 488h2M544 498l2 1a1.1 1.1 0 0 1-1 2 1 1 0 0 1-1-1M544 498h.1"/>
<path d="M545 490h1v-1h-1v2M546 487h-2v2M546 498l-1-1-1 1M562 494h59M603 488v43M621 488h-37v43M859 483h5M542 517h6l-3 6zM542 507h7l-4 6zM542 507h.1M543 507h-1M543 507l-1 1"/>
<path d="M544 507l-2 1M544 507l-1 1M545 507l-2 2M546 518h-2v2h2M546 507l-3 2M546 512l-1 1M546 507l-3 3M547 511l-2 2M547 507l-3 3M547 510l-2 2M548 507l-4 3M548 507l-4 4"/>
<path d="M548 508l-3 4M549 507l-5 4M562 509h59M562 516h164M562 501h59M726 509h133M726 519h133M809 519v19M825 519v35M842 519v19M0 533h5M540 524h22"/>
<path d="M542 527v5M542 527h5M542 532h5M542 527l5 5M542 537h5v4h-5zM542 539h5M542 538h5M542 537h5M542 540h5M547 527v5M547 527l-5 5M562 538h297"/>
<path d="M562 523h59M562 531h59M667 538v16M697 538v16M770 538v16M859 533h5M5 546h194v8M14 545h.1M25 554v5M65 546v8M70 554v5M81 546v8"/>
<path d="M115 554v5M131 546v8M161 554v5M206 554v5M251 554v5M296 554v5M341 554v5M387 554v5M432 554v5M477 554v5M522 554v5M542 541h5"/>
<path d="M546 548l-3 3-2-3h9M567 554v5M613 554v5M628 548h4M632 548h1M633 543v5M633 548v4M633 548h4M646 548h6M647 545l11-1v7l-11-1zM652 548h1M654 548h6"/>
<path d="M658 554v5M703 554v5M748 554v5M793 554v5M839 554v5"/>
<circle cx="466" cy="337" r="1.4"/>
<circle cx="471" cy="337" r="1.4"/>
<circle cx="633" cy="548" r="4"/>
<circle cx="633" cy="548" r="2.4"/>
</g>
<text font-size="9.7" x="742" y="535">SD-43645-001</text>
<text font-size="9.5" x="845" y="534">A5</text>
<g font-size="8.4">
<text x="498" y="219">(2 CIRCUIT HOUSING)</text>
<text x="139" y="245">(3-12 CIRCUIT HOUSING)</text>
<text x="117" y="364">MATED MICRO-FIT CONNECTOR</text>
<text x="477" y="376">SECTION &quot;A&quot;-&quot;A&quot;</text>
<text x="671" y="376">SECTION &quot;B&quot;-&quot;B&quot;</text>
</g>
<g font-size="7.7">
<text x="565" y="474">IN/MM</text>
<text x="597" y="474">NTS</text>
</g>
<text font-size="6.9" x="670" y="551">D-SIZE</text>
<text font-size="6.8" x="702" y="551">43645</text>
<g font-size="6.4">
<text x="811" y="534">PSD</text>
<text x="829" y="534">001</text>
</g>
<g font-size="6.3">
<text x="212" y="28">.209</text>
<text x="220" y="70" transform="rotate(-90 220 70)">43645</text>
<text x="553" y="83" transform="rotate(-90 553 83)">43645</text>
<text x="24" y="140">CIRCUIT #1</text>
<text x="34" y="186">.118</text>
<text x="33" y="193">3.00 TYP</text>
<text x="38" y="201">.075</text>
<text x="37" y="208">1.92</text>
</g>
<g font-size="5.9">
<text x="677" y="16">NOT</text>
<text x="717" y="15">ITEM</text>
<text x="750" y="12">NUMBER</text>
<text x="788" y="15">DIM.</text>
<text x="831" y="15">DIM.</text>
<text x="518" y="24">CIRCUIT #1 IDENTIFIER</text>
<text x="669" y="22">RELEASED</text>
<text x="713" y="22">NUMBER</text>
<text x="757" y="19">OF</text>
<text x="790" y="21">&quot;A&quot;</text>
<text x="833" y="21">&quot;B&quot;</text>
<text x="264" y="30">SEE NOTE 10</text>
<text x="749" y="25">CIRCUIT</text>
<text x="212" y="34">5.30</text>
<text x="708" y="35">43645-0208</text>
<text x="757" y="34">02</text>
<text x="779" y="34">SEE DETAIL</text>
<text x="822" y="34">.118/(3.00)</text>
<text x="483" y="38">.326</text>
<text x="546" y="39">.180</text>
<text x="482" y="44">8.28</text>
<text x="547" y="47">4.57</text>
<text x="708" y="45">43645-0308</text>
<text x="757" y="45">03</text>
<text x="781" y="44">.388/(9.85)</text>
<text x="822" y="44">.236/(6.00)</text>
<text x="708" y="55">43645-0408</text>
<text x="757" y="55">04</text>
<text x="781" y="55">.506/(12.85)</text>
<text x="823" y="55">.354/(9.00)</text>
<text x="708" y="65">43645-0508</text>
<text x="757" y="65">05</text>
<text x="780" y="64">.624/(15.85)</text>
<text x="821" y="64">.472/(12.00)</text>
<text x="144" y="68">.551</text>
<text x="177" y="68">.455</text>
<text x="190" y="70">REF</text>
<text x="140" y="74">14.00</text>
<text x="175" y="75">11.56</text>
<text x="707" y="76">43645-0608</text>
<text x="757" y="75">06</text>
<text x="780" y="75">.742/(18.85)</text>
<text x="821" y="75">.591/(15.00)</text>
<text x="680" y="85">X</text>
<text x="757" y="85">07</text>
<text x="780" y="85">.860/(21.85)</text>
<text x="821" y="85">.709/(18.00)</text>
<text x="757" y="95">08</text>
<text x="780" y="95">.978/(24.85)</text>
<text x="821" y="95">.827/(21.00)</text>
<text x="680" y="96">X</text>
<text x="680" y="106">X</text>
<text x="757" y="106">09</text>
<text x="778" y="105">1.096/(27.85)</text>
<text x="821" y="105">.945/(24.00)</text>
<text x="96" y="108">.200</text>
<text x="241" y="109">.152</text>
<text x="272" y="108">CIRCUIT #1 IDENTIFIER</text>
<text x="97" y="114">5.09</text>
<text x="241" y="116">3.86</text>
<text x="680" y="116">X</text>
<text x="757" y="116">10</text>
<text x="779" y="116">1.215/(30.85)</text>
<text x="820" y="116">1.063/(27.00)</text>
<text x="175" y="122">.080</text>
<text x="757" y="126">11</text>
<text x="779" y="126">1.333/(33.85)</text>
<text x="820" y="126">1.181/(30.00)</text>
<text x="175" y="129">2.03</text>
<text x="680" y="127">X</text>
<text x="680" y="137">X</text>
<text x="757" y="136">12</text>
<text x="779" y="136">1.451/(36.85)</text>
<text x="820" y="136">1.299/(33.00)</text>
<text x="147" y="144">.076</text>
<text x="148" y="150">1.93</text>
<text x="119" y="152">A</text>
<text x="482" y="158">.118</text>
<text x="481" y="165">3.00</text>
<text x="513" y="162">.076</text>
<text x="514" y="169">1.93</text>
<text x="119" y="189">A</text>
<text x="276" y="207">FIRST CIRCUIT</text>
<text x="97" y="215">&quot;B&quot;</text>
<text x="276" y="216">IDENTIFIER RIB</text>
<text x="272" y="225">(ALL CIRCUIT SIZES)</text>
<text x="99" y="228">&quot;A&quot;</text>
<text x="414" y="280">.030</text>
<text x="276" y="286">RECEPTACLE #43645-****</text>
<text x="413" y="288">0.76</text>
<text x="428" y="283">REF</text>
<text x="543" y="290">TERMINAL STOPS</text>
<text x="391" y="297">TERMINAL INSERTION</text>
<text x="732" y="299">TERMINAL LOCKING TABS MUST BE FULLY</text>
<text x="410" y="303">DEPTH</text>
<text x="733" y="306">SEATED TO HOUSING BEFORE MATING WITH</text>
<text x="143" y="311">.691</text>
<text x="283" y="317">HEADER #43650-****</text>
<text x="733" y="312">OTHER HALF OF THE CONNECTOR SYSTEM.</text>
<text x="140" y="318">(17.56)</text>
<text x="429" y="336">B</text>
<text x="603" y="332">B</text>
<text x="382" y="372">TERMINAL 43030-****</text>
<text x="13" y="389">NOTES:</text>
<text x="457" y="389">SHOWN WITH TERMINAL INSTALLED</text>
<text x="13" y="399">1. MATERIAL: UNFILLED NYLON, UL94V-0, COLOR - BLACK (LOW HALOGEN)</text>
<text x="13" y="409">2. FINISH : N/A</text>
<text x="13" y="420">3. PRODUCT SPECIFICATION : PS-43650</text>
<text x="13" y="430">4. PACKAGING SPECIFICATION: PK-43645-001</text>
<text x="13" y="441">5. THIS RECEPTACLE ACCEPTS MOLEX MICRO FIT FEMALE CRIMP TERMINALS SERIES 43030 OR 46235.</text>
<text x="18" y="446">SEE SECTION &quot;A&quot;-&quot;A&quot; FOR TERMINAL ORIENTATION IN HOUSING.</text>
<text x="13" y="457">6. FOR OVERMOLDING PARAMETERS SEE APPLICATION SPECIFICATION 430250000-AS.</text>
<text x="13" y="467">7. THIS RECEPTACLE MATES WITH MOLEX PCB HEADER 43650 SERIES AND MOLEX PLUG 43640 SERIES (WIRE TO WIRE APPLICATIONS).</text>
<text x="449" y="466">SEE NOTE 10</text>
<text x="13" y="478">8. SOME HOUSINGS MAY HAVE A SMALL GATE BLEMISH NEAR THE GATE LOCATION THAT DOES NOT AFFECT FUNCTIONALITY.</text>
<text x="13" y="488">9. MOLEX RECOMMENDS THE USE OF MICRO-FIT TEST PLUG, SERIES 44242-**** WHENEVER CONTINUITY TESTING IS PERFORMED.</text>
<text x="18" y="493">TEST PLUGS MUST NOT BE USED TO MAKE OR BREAK UNDER LOAD. MOLEX DOES NOT RECOMMEND USING STANDARD MATING</text>
<text x="18" y="499">COMPONENTS FOR HARNESS TESTING PURPOSES.</text>
<text x="13" y="509">10. THIS RIB IS DISCONTINUOUS ON CIRCUIT SIZES 7 THROUGH 12</text>
<text x="13" y="520">11. THIS PART CONFORMS TO CLASS 'B' REQUIREMENTS OF COSMETIC SPECIFICATION PS-45499-002.</text>
<text x="13" y="530">12. TEXT ON PART IS FOR REFERENCE ONLY. TEXT AND TEXT LOCATION MAY VARY DEPENDING ON PART</text>
<text x="21" y="535">NUMBER AND/OR TOOL.</text>
</g>
<g font-size="5.6">
<text x="7" y="552">DOCUMENT STATUS</text>
<text x="70" y="552">P1</text>
<text x="85" y="552">RELEASE DATE</text>
<text x="135" y="552">2018/06/01</text>
<text x="172" y="552">21:26:26</text>
</g>
<g font-size="5.5">
<text x="700" y="500">2018/01/03</text>
<text x="623" y="507">CHK'D: SSOUSEK</text>
<text x="700" y="507">2018/06/01</text>
<text x="645" y="514">FSMITH</text>
<text x="700" y="514">2018/06/01</text>
<text x="623" y="522">INITIAL REVISION:</text>
<text x="703" y="529">2008/01/21</text>
<text x="645" y="536">FSMITH</text>
<text x="703" y="536">2016/08/12</text>
</g>
<g font-size="5.4">
<text x="623" y="500">DRWN: AZAHIROVIC</text>
<text x="623" y="514">APPR:</text>
<text x="623" y="529">DRWN: MKIPPER</text>
<text x="623" y="536">APPR:</text>
</g>
<g font-size="5.1">
<text x="542" y="462">SYMBOLS</text>
<text x="550" y="472">=</text>
<text x="557" y="472">0</text>
<text x="550" y="482">=</text>
<text x="557" y="482">0</text>
<text x="550" y="492">=</text>
<text x="557" y="492">0</text>
<text x="623" y="492">EC NO:</text>
<text x="645" y="492">168740</text>
<text x="735" y="493">MICRO-FIT (3.0) RECEPTACLE, LOW HALOGEN</text>
<text x="550" y="501">=</text>
<text x="557" y="502">0</text>
<text x="751" y="499">SINGLE ROW, 2 THRU 12 CIRCUIT</text>
<text x="550" y="511">=</text>
<text x="557" y="511">0</text>
<text x="752" y="516">PRODUCT CUSTOMER DRAWING</text>
<text x="550" y="521">=</text>
<text x="557" y="521">0</text>
<text x="550" y="531">=</text>
<text x="557" y="531">0</text>
<text x="550" y="541">=</text>
<text x="557" y="541">0</text>
<text x="550" y="551">=</text>
<text x="557" y="551">0</text>
<text x="734" y="551">SEE CHART</text>
<text x="774" y="551">GENERAL MARKET</text>
<text x="835" y="551">1 OF 1</text>
</g>
<text font-size="4.6" x="623" y="466">CURRENT REV DESC: UPDATE NOTE 6</text>
<g font-size="4.2">
<text x="10" y="4">20</text>
<text x="45" y="4">19</text>
<text x="90" y="4">18</text>
<text x="136" y="4">17</text>
<text x="181" y="4">16</text>
<text x="226" y="4">15</text>
<text x="271" y="4">14</text>
<text x="316" y="4">13</text>
<text x="362" y="4">12</text>
<text x="407" y="4">11</text>
<text x="452" y="4">10</text>
<text x="498" y="4">9</text>
<text x="544" y="4">8</text>
<text x="589" y="4">7</text>
<text x="634" y="4">6</text>
<text x="679" y="4">5</text>
<text x="724" y="4">4</text>
<text x="770" y="4">3</text>
<text x="815" y="4">2</text>
<text x="850" y="4">1</text>
<text x="1" y="14">M</text>
<text x="860" y="14">M</text>
<text x="1" y="52">L</text>
<text x="860" y="52">L</text>
<text x="1" y="103">K</text>
<text x="860" y="103">K</text>
<text x="1" y="154">J</text>
<text x="860" y="154">J</text>
<text x="1" y="205">H</text>
<text x="860" y="205">H</text>
<text x="1" y="256">G</text>
<text x="860" y="256">G</text>
<text x="1" y="306">F</text>
<text x="860" y="306">F</text>
<text x="1" y="357">E</text>
<text x="860" y="357">E</text>
<text x="1" y="408">D</text>
<text x="860" y="408">D</text>
<text x="1" y="459">C</text>
<text x="860" y="459">C</text>
<text x="1" y="510">B</text>
<text x="860" y="510">B</text>
<text x="1" y="548">A</text>
<text x="860" y="548">A</text>
<text x="10" y="558">20</text>
<text x="45" y="558">19</text>
<text x="90" y="558">18</text>
<text x="136" y="558">17</text>
<text x="181" y="558">16</text>
<text x="226" y="558">15</text>
<text x="271" y="558">14</text>
<text x="316" y="558">13</text>
<text x="362" y="558">12</text>
<text x="407" y="558">11</text>
<text x="452" y="558">10</text>
<text x="498" y="558">9</text>
<text x="544" y="558">8</text>
<text x="589" y="558">7</text>
<text x="634" y="558">6</text>
<text x="679" y="558">5</text>
<text x="724" y="558">4</text>
<text x="770" y="558">3</text>
<text x="815" y="558">2</text>
<text x="850" y="558">1</text>
</g>
<g font-size="3.9">
<text x="564" y="460">THIS DRAWING CONTAINS INFORMATION THAT IS PROPRIETARY TO MOLEX ELECTRONIC TECHNOLOGIES, LLC AND SHOULD NOT BE USED WITHOUT WRITTEN PERMISSION</text>
<text x="569" y="481">GENERAL TOLERANCES</text>
<text x="574" y="486">(UNLESS SPECIFIED)</text>
<text x="591" y="493">MM</text>
<text x="607" y="493">INCH</text>
<text x="564" y="499">4 PLACES</text>
<text x="585" y="499">±</text>
<text x="604" y="499">±</text>
<text x="564" y="506">3 PLACES</text>
<text x="585" y="506">±</text>
<text x="604" y="506">±</text>
<text x="610" y="506">0.01</text>
<text x="564" y="514">2 PLACES</text>
<text x="585" y="514">±</text>
<text x="592" y="514">0.25</text>
<text x="604" y="514">±</text>
<text x="609" y="514">0.014</text>
<text x="564" y="521">1 PLACE</text>
<text x="585" y="521">±</text>
<text x="592" y="521">0.35</text>
<text x="604" y="521">±</text>
<text x="564" y="529">0 PLACES</text>
<text x="585" y="528">±</text>
<text x="604" y="528">±</text>
<text x="569" y="536">ANGULAR TOL</text>
<text x="604" y="536">±</text>
<text x="610" y="536">0.5 °</text>
<text x="571" y="542">DRAFT WHERE APPLICABLE</text>
<text x="581" y="547">MUST REMAIN</text>
<text x="576" y="552">WITHIN DIMENSIONS</text>
</g>
<text font-size="3.3" x="843" y="522">REVISION</text>
<g font-size="3.1">
<text x="563" y="464">DIMENSION UNITS</text>
<text x="600" y="464">SCALE</text>
<text x="727" y="522">DOCUMENT NUMBER</text>
<text x="810" y="522">DOC TYPE</text>
<text x="827" y="522">DOC PART</text>
<text x="624" y="542">THIRD ANGLE PROJECTION</text>
<text x="675" y="542">DRAWING</text>
<text x="706" y="542">SERIES</text>
<text x="727" y="541">MATERIAL NUMBER</text>
<text x="771" y="542">CUSTOMER</text>
<text x="830" y="542">SHEET NUMBER</text>
</g>
<text font-size="2.6" x="543" y="550">C</text>
<g font-size="1.1">
<text x="5" y="555">FORMAT: Eng-lega-master-tb-prod-D</text>
<text x="5" y="557">REVISION: D</text>
<text x="5" y="558">DATE: 2018/01/18</text>
</g>
</svg>
